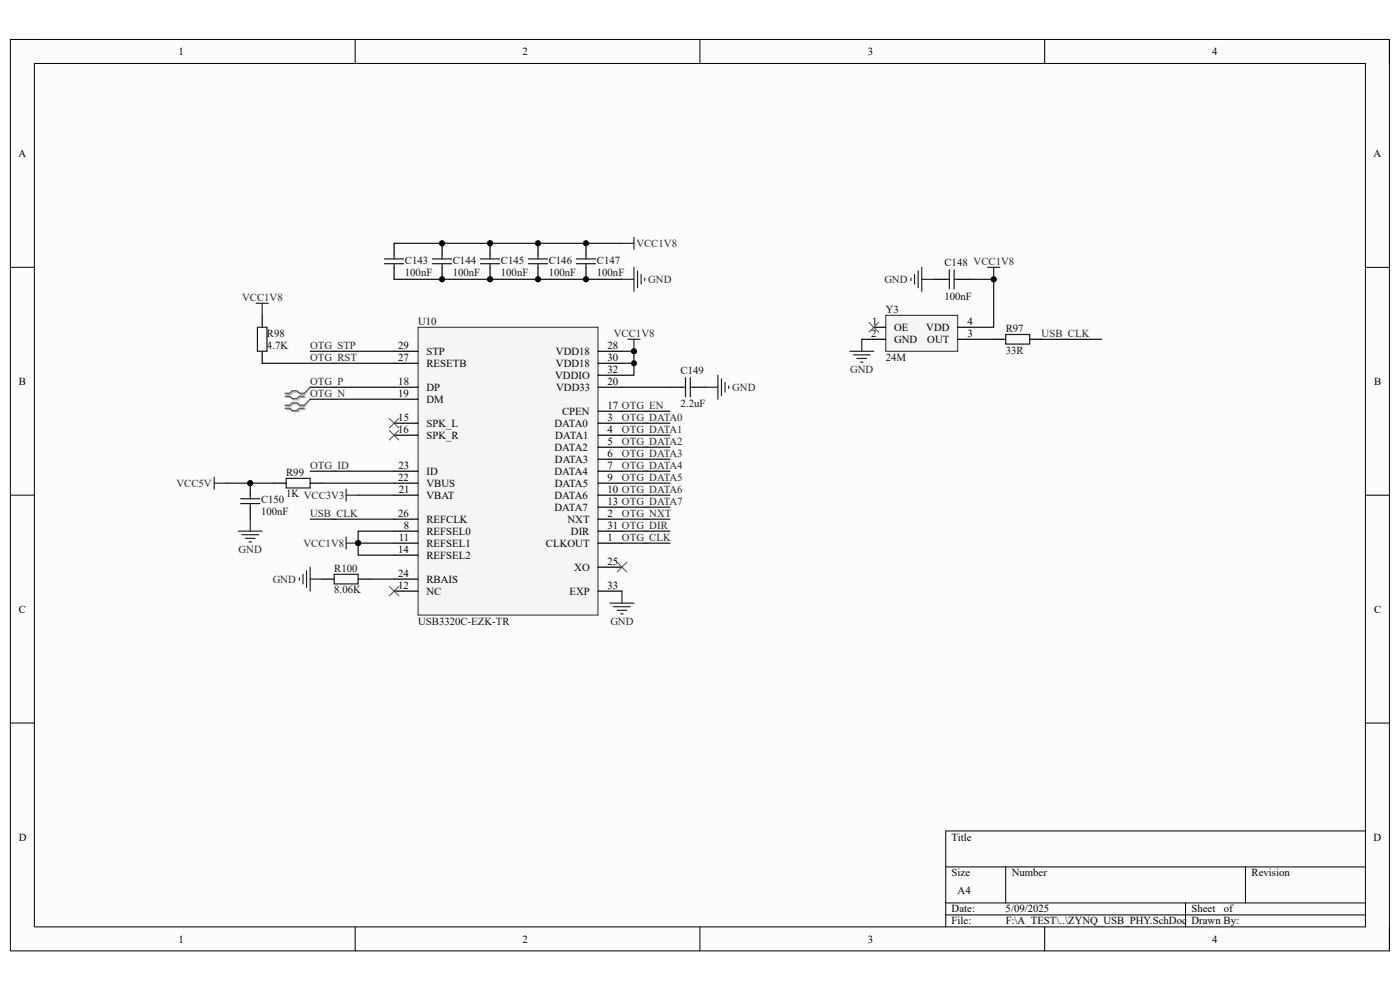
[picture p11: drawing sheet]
<svg xmlns="http://www.w3.org/2000/svg" width="297mm" height="210mm" viewBox="0 0 297 210" stroke-linecap="round" stroke-linejoin="round" font-family="sans-serif">
<path d="M2.2 8.4h292.6v193.3h-292.6z" fill-rule="evenodd" fill="#fcfcfc"/>
<path d="M2.2 8.4h292.6v193.3h-292.6z" fill="none" stroke="#000" stroke-width=".21"/>
<path d="M7.3 13.5h282.4v183.1h-282.4z" fill-rule="evenodd" fill="#fcfcfc"/>
<g fill="none" stroke="#000" stroke-width=".21">
<path d="M2.2 8.4h5.1M7.3 13.5h282.4v183.1h-282.4zM75.3 8.4v5.1M148.5 8.4v5.1M221.6 8.4v5.1M289.7 8.4h5.1v5.1M2.2 56.7h5.1M289.7 56.7h5.1M2.2 105h5.1M289.7 105.1h5.1M2.2 153.4h5.1M289.7 153.4h5.1"/>
<path d="M289.7 176.3h-89.1v20.3M75.3 196.6v5.1M148.5 196.6v5.1M200.6 183.9h89.1M200.6 191.5h89.1M200.6 194.1h89.1M213.4 183.9v7.6M221.6 196.6v5.1M251.5 191.5v5.1M264.2 183.9v7.6M294.8 196.6v5.1"/>
</g>
<circle cx="114.1" cy="59.3" r=".51" fill="#0e0e0e"/>
<circle cx="114.1" cy="59.3" r=".51" fill="none" stroke="#0e0e0e" stroke-width=".21"/>
<circle cx="114.1" cy="51.6" r=".51" fill="#0e0e0e"/>
<circle cx="114.1" cy="51.6" r=".51" fill="none" stroke="#0e0e0e" stroke-width=".21"/>
<path d="M114.1 56.7v2.6" fill="none" stroke="#000" stroke-width=".25"/>
<circle cx="114.1" cy="59.3" r=".51" fill="#0e0e0e"/>
<circle cx="114.1" cy="59.3" r=".51" fill="none" stroke="#0e0e0e" stroke-width=".21"/>
<path d="M114.1 51.6v2.6" fill="none" stroke="#000" stroke-width=".25"/>
<circle cx="114.1" cy="51.6" r=".51" fill="#0e0e0e"/>
<circle cx="114.1" cy="51.6" r=".51" fill="none" stroke="#0e0e0e" stroke-width=".21"/>
<path d="M112.1 54.9h4.1M112.1 55.9h4.1M114.1 54.2v.7M114.1 55.9v.8" fill="none" stroke="#1c1c1c" stroke-width=".25"/>
<path d="M88.7 69.4h38.2v61.1h-38.2z" fill-rule="evenodd" fill="#f5f5f5"/>
<path d="M88.7 69.4h38.2v61.1h-38.2z" fill="none" stroke="#262626" stroke-width=".21"/>
<g fill="none" stroke="#000" stroke-width=".25">
<path d="M83.6 74.5h5.1M83.6 77.1h5.1M126.9 74.5h5M126.9 77.1h5M126.9 79.6h5M83.6 82.1h5.1M83.6 84.7h5.1M83.6 89.8h5.1M83.6 92.3h5.1M83.6 100h5.1M126.9 82.1h5M126.9 89.8h5"/>
<path d="M126.9 92.3h5M126.9 100h5M126.9 87.2h5M126.9 94.9h5M126.9 97.4h5M83.6 102.5h5.1M83.6 105h5.1M83.6 110.1h5.1M83.6 112.7h5.1M83.6 115.2h5.1M83.6 117.8h5.1M126.9 102.5h5"/>
<path d="M126.9 105h5M126.9 110.1h5M126.9 112.7h5M126.9 115.2h5M126.9 107.6h5M68.3 122.9h2.6M76 122.9h2.5M83.6 122.9h5.1M83.6 125.4h5.1M126.9 125.4h5M126.9 120.3h5"/>
</g>
<path d="M82.6 88.8l2 2M82.6 91.3l2 2M84.6 88.8l-2 2M84.6 91.3l-2 2M82.6 124.4l2 2M84.6 124.4l-2 2" fill="none" stroke="#4c4c4c" stroke-width=".21"/>
<path d="M133.2 72h2.6M134.5 72v2.5M73.4 103.8v2.5M73.4 105h2.6M63.5 122.6v.5M64.3 121.8v2.1M65 121.1v3.5M65.8 120.3v5.1M65.8 122.9h2.5" fill="none" stroke="#262626" stroke-width=".25"/>
<path d="M70.9 121.8h5.1v2.1h-5.1z" fill="none" stroke="#1c1c1c" stroke-width=".25"/>
<circle cx="134.5" cy="74.5" r=".51" fill="#0e0e0e"/>
<circle cx="134.5" cy="74.5" r=".51" fill="none" stroke="#0e0e0e" stroke-width=".21"/>
<path d="M142.1 82.1h2.6M147.2 82.1h2.6" fill="none" stroke="#000" stroke-width=".25"/>
<path d="M144.7 82.1h.7M145.4 80.1v4.1M146.4 80.1v4.1M146.4 82.1h.8" fill="none" stroke="#1c1c1c" stroke-width=".25"/>
<path d="M152.3 79.6v5.1M149.8 82.1h2.5M153.1 80.4v3.5M153.8 81.1v2.1M154.6 81.9v.5M129.4 127.9h5.1M130.2 128.7h3.5M130.9 129.5h2.1M131.7 130.2h.5M131.9 125.4v2.5" fill="none" stroke="#262626" stroke-width=".25"/>
<path d="M130.9 119.3l2.1 2M133 119.3l-2.1 2" fill="none" stroke="#4c4c4c" stroke-width=".21"/>
<path d="M187.9 66.9h15.3v7.6h-15.3z" fill-rule="evenodd" fill="#f5f5f5"/>
<path d="M187.9 66.9h15.3v7.6h-15.3z" fill="none" stroke="#262626" stroke-width=".21"/>
<path d="M198.1 59.3h2.5M203.2 59.3h2.5M185.4 69.4h2.5M185.4 72h2.5M203.2 69.4h2.5M203.2 72h2.5M210.8 72h2.6M218.5 72h2.5" fill="none" stroke="#000" stroke-width=".25"/>
<path d="M200.6 59.3h.8M201.4 57.2v4.1M202.4 57.2v4.1M202.4 59.3h.8M213.4 71h5.1v2h-5.1z" fill="none" stroke="#1c1c1c" stroke-width=".25"/>
<path d="M193.3 59v.5M194 58.2v2.1M194.8 57.5v3.5M195.5 56.7v5.1M195.5 59.3h2.6M180.3 74.5h5.1M181 75.3h3.6M181.8 76h2M182.6 76.8h.5M182.8 72v2.5" fill="none" stroke="#262626" stroke-width=".25"/>
<path d="M184.4 68.4l2 2.1M186.4 68.4l-2 2.1" fill="none" stroke="#4c4c4c" stroke-width=".21"/>
<circle cx="104" cy="59.3" r=".51" fill="#0e0e0e"/>
<circle cx="104" cy="59.3" r=".51" fill="none" stroke="#0e0e0e" stroke-width=".21"/>
<circle cx="104" cy="51.6" r=".51" fill="#0e0e0e"/>
<circle cx="104" cy="51.6" r=".51" fill="none" stroke="#0e0e0e" stroke-width=".21"/>
<path d="M104 56.7v2.6" fill="none" stroke="#000" stroke-width=".25"/>
<circle cx="104" cy="59.3" r=".51" fill="#0e0e0e"/>
<circle cx="104" cy="59.3" r=".51" fill="none" stroke="#0e0e0e" stroke-width=".21"/>
<path d="M104 51.6v2.6" fill="none" stroke="#000" stroke-width=".25"/>
<circle cx="104" cy="51.6" r=".51" fill="#0e0e0e"/>
<circle cx="104" cy="51.6" r=".51" fill="none" stroke="#0e0e0e" stroke-width=".21"/>
<path d="M101.9 54.9h4.1M101.9 55.9h4.1M104 54.2v.7M104 55.9v.8" fill="none" stroke="#1c1c1c" stroke-width=".25"/>
<circle cx="124.3" cy="59.3" r=".51" fill="#0e0e0e"/>
<circle cx="124.3" cy="59.3" r=".51" fill="none" stroke="#0e0e0e" stroke-width=".21"/>
<circle cx="124.3" cy="51.6" r=".51" fill="#0e0e0e"/>
<circle cx="124.3" cy="51.6" r=".51" fill="none" stroke="#0e0e0e" stroke-width=".21"/>
<path d="M124.3 56.7v2.6" fill="none" stroke="#000" stroke-width=".25"/>
<circle cx="124.3" cy="59.3" r=".51" fill="#0e0e0e"/>
<circle cx="124.3" cy="59.3" r=".51" fill="none" stroke="#0e0e0e" stroke-width=".21"/>
<path d="M124.3 51.6v2.6" fill="none" stroke="#000" stroke-width=".25"/>
<circle cx="124.3" cy="51.6" r=".51" fill="#0e0e0e"/>
<circle cx="124.3" cy="51.6" r=".51" fill="none" stroke="#0e0e0e" stroke-width=".21"/>
<path d="M122.3 54.9h4M122.3 55.9h4M124.3 54.2v.7M124.3 55.9v.8" fill="none" stroke="#1c1c1c" stroke-width=".25"/>
<path d="M131.9 59.3h2.6M131.9 51.6h2.6M134.5 50.4v2.5M134.5 56.7v5.1M135.3 57.5v3.5M136 58.2v2.1M136.8 59v.5M73.4 114v2.5M73.4 115.2h2.6" fill="none" stroke="#262626" stroke-width=".25"/>
<circle cx="76" cy="115.2" r=".51" fill="#0e0e0e"/>
<circle cx="76" cy="115.2" r=".51" fill="none" stroke="#0e0e0e" stroke-width=".21"/>
<path d="M209.5 56.7h2.6M210.8 56.7v2.6M45.5 101.2v2.6M45.5 102.5h2.5" fill="none" stroke="#262626" stroke-width=".25"/>
<circle cx="210.8" cy="59.3" r=".51" fill="#0e0e0e"/>
<circle cx="210.8" cy="59.3" r=".51" fill="none" stroke="#0e0e0e" stroke-width=".21"/>
<circle cx="93.8" cy="59.3" r=".51" fill="#0e0e0e"/>
<circle cx="93.8" cy="59.3" r=".51" fill="none" stroke="#0e0e0e" stroke-width=".21"/>
<circle cx="93.8" cy="51.6" r=".51" fill="#0e0e0e"/>
<circle cx="93.8" cy="51.6" r=".51" fill="none" stroke="#0e0e0e" stroke-width=".21"/>
<path d="M93.8 56.7v2.6" fill="none" stroke="#000" stroke-width=".25"/>
<circle cx="93.8" cy="59.3" r=".51" fill="#0e0e0e"/>
<circle cx="93.8" cy="59.3" r=".51" fill="none" stroke="#0e0e0e" stroke-width=".21"/>
<path d="M93.8 51.6v2.6" fill="none" stroke="#000" stroke-width=".25"/>
<circle cx="93.8" cy="51.6" r=".51" fill="#0e0e0e"/>
<circle cx="93.8" cy="51.6" r=".51" fill="none" stroke="#0e0e0e" stroke-width=".21"/>
<path d="M81.6 54.9h4M81.6 55.9h4M83.6 54.2v.7M83.6 55.9v.8M91.8 54.9h4M91.8 55.9h4M93.8 54.2v.7M93.8 55.9v.8" fill="none" stroke="#1c1c1c" stroke-width=".25"/>
<path d="M83.6 51.6v2.6M83.6 56.7v2.6" fill="none" stroke="#000" stroke-width=".25"/>
<circle cx="53.1" cy="102.5" r=".51" fill="#0e0e0e"/>
<circle cx="53.1" cy="102.5" r=".51" fill="none" stroke="#0e0e0e" stroke-width=".21"/>
<path d="M53.1 102.5v2.5M53.1 107.6v2.5" fill="none" stroke="#000" stroke-width=".25"/>
<circle cx="53.1" cy="102.5" r=".51" fill="#0e0e0e"/>
<circle cx="53.1" cy="102.5" r=".51" fill="none" stroke="#0e0e0e" stroke-width=".21"/>
<path d="M54.6 69.4h2v5.1h-2zM51 105.8h4.1M51 106.8h4.1M53.1 105v.8M53.1 106.8v.8M60.7 101.5h5.1v2h-5.1z" fill="none" stroke="#1c1c1c" stroke-width=".25"/>
<path d="M54.4 64.3h2.5M55.6 64.3v2.6M50.5 112.7h5.1M51.3 113.4h3.6M52.1 114.2h2M52.8 115h.5M53.1 110.1v2.6" fill="none" stroke="#262626" stroke-width=".25"/>
<path d="M55.6 66.9v2.5M55.6 74.5v2.6M58.2 102.5h2.5M65.8 102.5h2.5" fill="none" stroke="#000" stroke-width=".25"/>
<path d="M60.7 84.3h1l.5 .5h1.1l.5-.5h1M60.7 83.7h1l.5-.5h1.1l.5 .5h1M60.7 86.2h1l.5-.5h1.1l.5 .5h1M60.7 86.9h1l.5 .5h1.1l.5-.5h1" fill="none" stroke="#aeaeae" stroke-width=".25"/>
<path d="M65.8 82.1l-1 1.6M65.8 84.7l-1 1.5" fill="none" stroke="#aeaeae" stroke-width=".21"/>
<path d="M60.5 84.1h1l.5 .5h1l.5-.5h1M60.5 83.4h1l.5-.5h1l.5 .5h1M60.5 86h1l.5-.5h1l.5 .5h1M60.5 86.6h1l.5 .5h1l.5-.5h1" fill="none" stroke="#4c4c4c" stroke-width=".25"/>
<path d="M65.8 82.1l-1.3 1.3M65.8 84.7l-1.3 1.3" fill="none" stroke="#4c4c4c" stroke-width=".21"/>
<path d="M65.8 74.5h17.8M65.8 82.1h17.8M65.8 84.7h17.8M65.8 100h17.8M65.8 110.1h17.8M83.6 112.7h-7.6v2.5" fill="none" stroke="#0e0e0e" stroke-width=".25"/>
<circle cx="76" cy="115.2" r=".51" fill="#0e0e0e"/>
<circle cx="76" cy="115.2" r=".51" fill="none" stroke="#0e0e0e" stroke-width=".21"/>
<path d="M76 115.2h7.6" fill="none" stroke="#0e0e0e" stroke-width=".25"/>
<circle cx="76" cy="115.2" r=".51" fill="#0e0e0e"/>
<circle cx="76" cy="115.2" r=".51" fill="none" stroke="#0e0e0e" stroke-width=".21"/>
<path d="M76 115.2v2.6h7.6" fill="none" stroke="#0e0e0e" stroke-width=".25"/>
<circle cx="76" cy="115.2" r=".51" fill="#0e0e0e"/>
<circle cx="76" cy="115.2" r=".51" fill="none" stroke="#0e0e0e" stroke-width=".21"/>
<path d="M131.9 74.5h2.6M78.5 122.9h5.1" fill="none" stroke="#0e0e0e" stroke-width=".25"/>
<circle cx="134.5" cy="74.5" r=".51" fill="#0e0e0e"/>
<circle cx="134.5" cy="74.5" r=".51" fill="none" stroke="#0e0e0e" stroke-width=".21"/>
<path d="M134.5 74.5v2.6h-2.6" fill="none" stroke="#0e0e0e" stroke-width=".25"/>
<circle cx="134.5" cy="77.1" r=".51" fill="#0e0e0e"/>
<circle cx="134.5" cy="77.1" r=".51" fill="none" stroke="#0e0e0e" stroke-width=".21"/>
<circle cx="134.5" cy="74.5" r=".51" fill="#0e0e0e"/>
<circle cx="134.5" cy="74.5" r=".51" fill="none" stroke="#0e0e0e" stroke-width=".21"/>
<path d="M134.5 77.1v2.5h-2.6" fill="none" stroke="#0e0e0e" stroke-width=".25"/>
<circle cx="134.5" cy="77.1" r=".51" fill="#0e0e0e"/>
<circle cx="134.5" cy="77.1" r=".51" fill="none" stroke="#0e0e0e" stroke-width=".21"/>
<g fill="none" stroke="#0e0e0e" stroke-width=".25">
<path d="M104 51.6h27.9M182.8 72h2.6M205.7 72h5.1M221 72h12.7M131.9 82.1h10.2M131.9 87.2h10.2M131.9 89.8h10.2M131.9 92.3h10.2M131.9 94.9h10.2M131.9 97.4h10.2M131.9 100h10.2M131.9 102.5h10.2"/>
<path d="M131.9 105h10.2M131.9 107.6h10.2M131.9 110.1h10.2M131.9 112.7h10.2M131.9 115.2h10.2"/>
</g>
<circle cx="124.3" cy="51.6" r=".51" fill="#0e0e0e"/>
<circle cx="124.3" cy="51.6" r=".51" fill="none" stroke="#0e0e0e" stroke-width=".21"/>
<circle cx="114.1" cy="51.6" r=".51" fill="#0e0e0e"/>
<circle cx="114.1" cy="51.6" r=".51" fill="none" stroke="#0e0e0e" stroke-width=".21"/>
<circle cx="104" cy="51.6" r=".51" fill="#0e0e0e"/>
<circle cx="104" cy="51.6" r=".51" fill="none" stroke="#0e0e0e" stroke-width=".21"/>
<path d="M104 59.3h27.9" fill="none" stroke="#0e0e0e" stroke-width=".25"/>
<circle cx="104" cy="59.3" r=".51" fill="#0e0e0e"/>
<circle cx="104" cy="59.3" r=".51" fill="none" stroke="#0e0e0e" stroke-width=".21"/>
<circle cx="114.1" cy="59.3" r=".51" fill="#0e0e0e"/>
<circle cx="114.1" cy="59.3" r=".51" fill="none" stroke="#0e0e0e" stroke-width=".21"/>
<circle cx="124.3" cy="59.3" r=".51" fill="#0e0e0e"/>
<circle cx="124.3" cy="59.3" r=".51" fill="none" stroke="#0e0e0e" stroke-width=".21"/>
<path d="M83.6 51.6h20.4M76 105h7.6" fill="none" stroke="#0e0e0e" stroke-width=".25"/>
<circle cx="93.8" cy="51.6" r=".51" fill="#0e0e0e"/>
<circle cx="93.8" cy="51.6" r=".51" fill="none" stroke="#0e0e0e" stroke-width=".21"/>
<circle cx="104" cy="51.6" r=".51" fill="#0e0e0e"/>
<circle cx="104" cy="51.6" r=".51" fill="none" stroke="#0e0e0e" stroke-width=".21"/>
<path d="M83.6 59.3h20.4" fill="none" stroke="#0e0e0e" stroke-width=".25"/>
<circle cx="93.8" cy="59.3" r=".51" fill="#0e0e0e"/>
<circle cx="93.8" cy="59.3" r=".51" fill="none" stroke="#0e0e0e" stroke-width=".21"/>
<circle cx="104" cy="59.3" r=".51" fill="#0e0e0e"/>
<circle cx="104" cy="59.3" r=".51" fill="none" stroke="#0e0e0e" stroke-width=".21"/>
<path d="M55.6 77.1h28M48 102.5h10.2" fill="none" stroke="#0e0e0e" stroke-width=".25"/>
<circle cx="53.1" cy="102.5" r=".51" fill="#0e0e0e"/>
<circle cx="53.1" cy="102.5" r=".51" fill="none" stroke="#0e0e0e" stroke-width=".21"/>
<path d="M205.7 59.3h5.1M68.3 102.5h15.3" fill="none" stroke="#0e0e0e" stroke-width=".25"/>
<circle cx="210.8" cy="59.3" r=".51" fill="#0e0e0e"/>
<circle cx="210.8" cy="59.3" r=".51" fill="none" stroke="#0e0e0e" stroke-width=".21"/>
<path d="M210.8 59.3v10.1h-5.1" fill="none" stroke="#0e0e0e" stroke-width=".25"/>
<circle cx="210.8" cy="59.3" r=".51" fill="#0e0e0e"/>
<circle cx="210.8" cy="59.3" r=".51" fill="none" stroke="#0e0e0e" stroke-width=".21"/>
<g font-size="2.3">
<text x="37.9" y="11.7">1</text>
<text x="110.9" y="11.7">2</text>
<text x="184.1" y="11.7">3</text>
<text x="257.1" y="11.7">4</text>
<text x="3.9" y="33.3">A</text>
<text x="291.4" y="33.3">A</text>
<text x="184.8" y="71.5">2</text>
<text x="185" y="68.9">1</text>
<text x="189.7" y="70.2">OE</text>
<text x="196.5" y="70.2">VDD</text>
<text x="205.2" y="71.5">3</text>
<text x="205.2" y="68.9">4</text>
<text x="84.5" y="74">29</text>
<text x="84.5" y="76.5">27</text>
<text x="90.5" y="75.3">STP</text>
<text x="90.5" y="77.8">RESETB</text>
<text x="117.9" y="75.3">VDD18</text>
<text x="117.9" y="77.8">VDD18</text>
<text x="128.9" y="74">28</text>
<text x="128.9" y="76.5">30</text>
<text x="189.7" y="72.7">GND</text>
<text x="196.7" y="72.7">OUT</text>
<text x="4" y="81.6">B</text>
<text x="84.5" y="81.6">18</text>
<text x="90.5" y="82.9">DP</text>
<text x="117.8" y="80.3">VDDIO</text>
<text x="118" y="82.9">VDD33</text>
<text x="128.9" y="79.1">32</text>
<text x="128.9" y="81.6">20</text>
<text x="291.5" y="81.6">B</text>
<text x="84.5" y="84.2">19</text>
<text x="84.5" y="89.3">15</text>
<text x="90.5" y="85.4">DM</text>
<text x="119.3" y="88">CPEN</text>
<text x="128.9" y="86.7">17 OTG_EN</text>
<text x="128.9" y="89.3">3</text>
<text x="84.5" y="91.8">16</text>
<text x="90.5" y="90.6">SPK_L</text>
<text x="90.5" y="93.1">SPK_R</text>
<text x="117.6" y="90.6">DATA0</text>
<text x="117.6" y="95.6">DATA2</text>
<text x="117.8" y="93.1">DATA1</text>
<text x="128.9" y="91.8">4</text>
<text x="128.9" y="94.4">5</text>
<text x="84.5" y="102">22</text>
<text x="84.5" y="99.4">23</text>
<text x="90.5" y="100.7">ID</text>
<text x="117.6" y="100.7">DATA4</text>
<text x="117.7" y="98.2">DATA3</text>
<text x="128.9" y="96.9">6</text>
<text x="128.9" y="99.4">7</text>
<text x="128.9" y="102">9</text>
<text x="84.6" y="104.5">21</text>
<text x="90.5" y="103.3">VBUS</text>
<text x="90.5" y="105.8">VBAT</text>
<text x="117.6" y="105.8">DATA6</text>
<text x="117.7" y="103.3">DATA5</text>
<text x="128.9" y="104.5">10 OTG_DATA6</text>
<text x="128.9" y="107.1">13 OTG_DATA7</text>
<text x="84.5" y="109.6">26</text>
<text x="85.6" y="112.1">8</text>
<text x="90.5" y="110.9">REFCLK</text>
<text x="90.5" y="113.4">REFSEL0</text>
<text x="117.6" y="108.3">DATA7</text>
<text x="120.4" y="110.9">NXT</text>
<text x="121.1" y="113.4">DIR</text>
<text x="128.9" y="109.6">2</text>
<text x="128.9" y="112.1">31 OTG_DIR</text>
<text x="84.5" y="117.3">14</text>
<text x="84.6" y="114.7">11</text>
<text x="90.5" y="116">REFSEL1</text>
<text x="90.5" y="118.5">REFSEL2</text>
<text x="115.8" y="116">CLKOUT</text>
<text x="128.9" y="114.7">1</text>
<text x="128.9" y="119.8">25</text>
<text x="84.5" y="122.3">24</text>
<text x="84.5" y="124.9">12</text>
<text x="90.5" y="123.6">RBAIS</text>
<text x="121.8" y="121.1">XO</text>
<text x="128.9" y="124.9">33</text>
<text x="4" y="130">C</text>
<text x="90.5" y="126.2">NC</text>
<text x="120.8" y="126.2">EXP</text>
<text x="291.5" y="130">C</text>
<text x="4" y="178.3">D</text>
<text x="201.9" y="178.3">Title</text>
<text x="291.4" y="178.3">D</text>
<text x="201.9" y="185.9">Size</text>
<text x="214.6" y="185.9">Number</text>
<text x="265.5" y="185.9">Revision</text>
<text x="203.2" y="189.7">A4</text>
<text x="201.9" y="193.5">Date:</text>
<text x="201.9" y="196.1">File:</text>
<text x="213.3" y="193.5">5/09/2025</text>
<text x="213.4" y="196.1">F:\A_TEST\..\ZYNQ_USB_PHY.SchDoc Drawn By:</text>
<text x="252.8" y="193.5">Sheet</text>
<text x="259.6" y="193.5">of</text>
<text x="37.9" y="199.9">1</text>
<text x="110.9" y="199.9">2</text>
<text x="184.1" y="199.9">3</text>
<text x="257.1" y="199.9">4</text>
</g>
<g font-size="2.3" fill="#262626">
<text x="135" y="52.4">VCC1V8</text>
<text x="137.5" y="60">GND</text>
<text x="187.6" y="60">GND</text>
<text x="51.4" y="63.8">VCC1V8</text>
<text x="130.2" y="71.5">VCC1V8</text>
<text x="221" y="71.5">USB_CLK</text>
<text x="65.8" y="74">OTG_STP</text>
<text x="65.8" y="76.5">OTG_RST</text>
<text x="65.8" y="81.6">OTG_P</text>
<text x="155.4" y="82.9">GND</text>
<text x="180.4" y="79.1">GND</text>
<text x="65.8" y="84.2">OTG_N</text>
<text x="132" y="89.3">OTG_DATA0</text>
<text x="132" y="91.8">OTG_DATA1</text>
<text x="132" y="94.4">OTG_DATA2</text>
<text x="65.8" y="99.4">OTG_ID</text>
<text x="132" y="96.9">OTG_DATA3</text>
<text x="132" y="99.4">OTG_DATA4</text>
<text x="132" y="102">OTG_DATA5</text>
<text x="37.4" y="103.3">VCC5V</text>
<text x="65.8" y="109.6">USB_CLK</text>
<text x="132" y="109.6">OTG_NXT</text>
<text x="50.6" y="117.3">GND</text>
<text x="64.4" y="116">VCC1V8</text>
<text x="132" y="114.7">OTG_CLK</text>
<text x="57.9" y="123.6">GND</text>
<text x="129.5" y="132.5">GND</text>
</g>
<g font-size="2.3" fill="#0e0e0e">
<text x="85.9" y="58.5">100nF</text>
<text x="85.9" y="55.9">C143</text>
<text x="96.1" y="58.5">100nF</text>
<text x="96.1" y="55.9">C144</text>
<text x="106.3" y="58.5">100nF</text>
<text x="106.3" y="55.9">C145</text>
<text x="116.4" y="58.5">100nF</text>
<text x="116.4" y="55.9">C146</text>
<text x="126.6" y="58.5">100nF</text>
<text x="126.6" y="55.9">C147</text>
<text x="200.4" y="56.4">C148 VCC1V8</text>
<text x="200.4" y="63.6">100nF</text>
<text x="56.6" y="71.5">R98</text>
<text x="88.7" y="68.9">U10</text>
<text x="187.9" y="66.4">Y3</text>
<text x="213.4" y="70.4">R97</text>
<text x="56.6" y="74">4.7K</text>
<text x="187.9" y="76.5">24M</text>
<text x="213.4" y="75">33R</text>
<text x="144.4" y="79.3">C149</text>
<text x="144.4" y="86.4">2.2uF</text>
<text x="60.7" y="101">R99</text>
<text x="55.4" y="106.8">C150</text>
<text x="60.7" y="105.5">1K VCC3V3</text>
<text x="55.4" y="109.3">100nF</text>
<text x="70.9" y="125.9">8.06K</text>
<text x="70.9" y="121.3">R100</text>
<text x="88.7" y="132.5">USB3320C-EZK-TR</text>
</g>
</svg>
